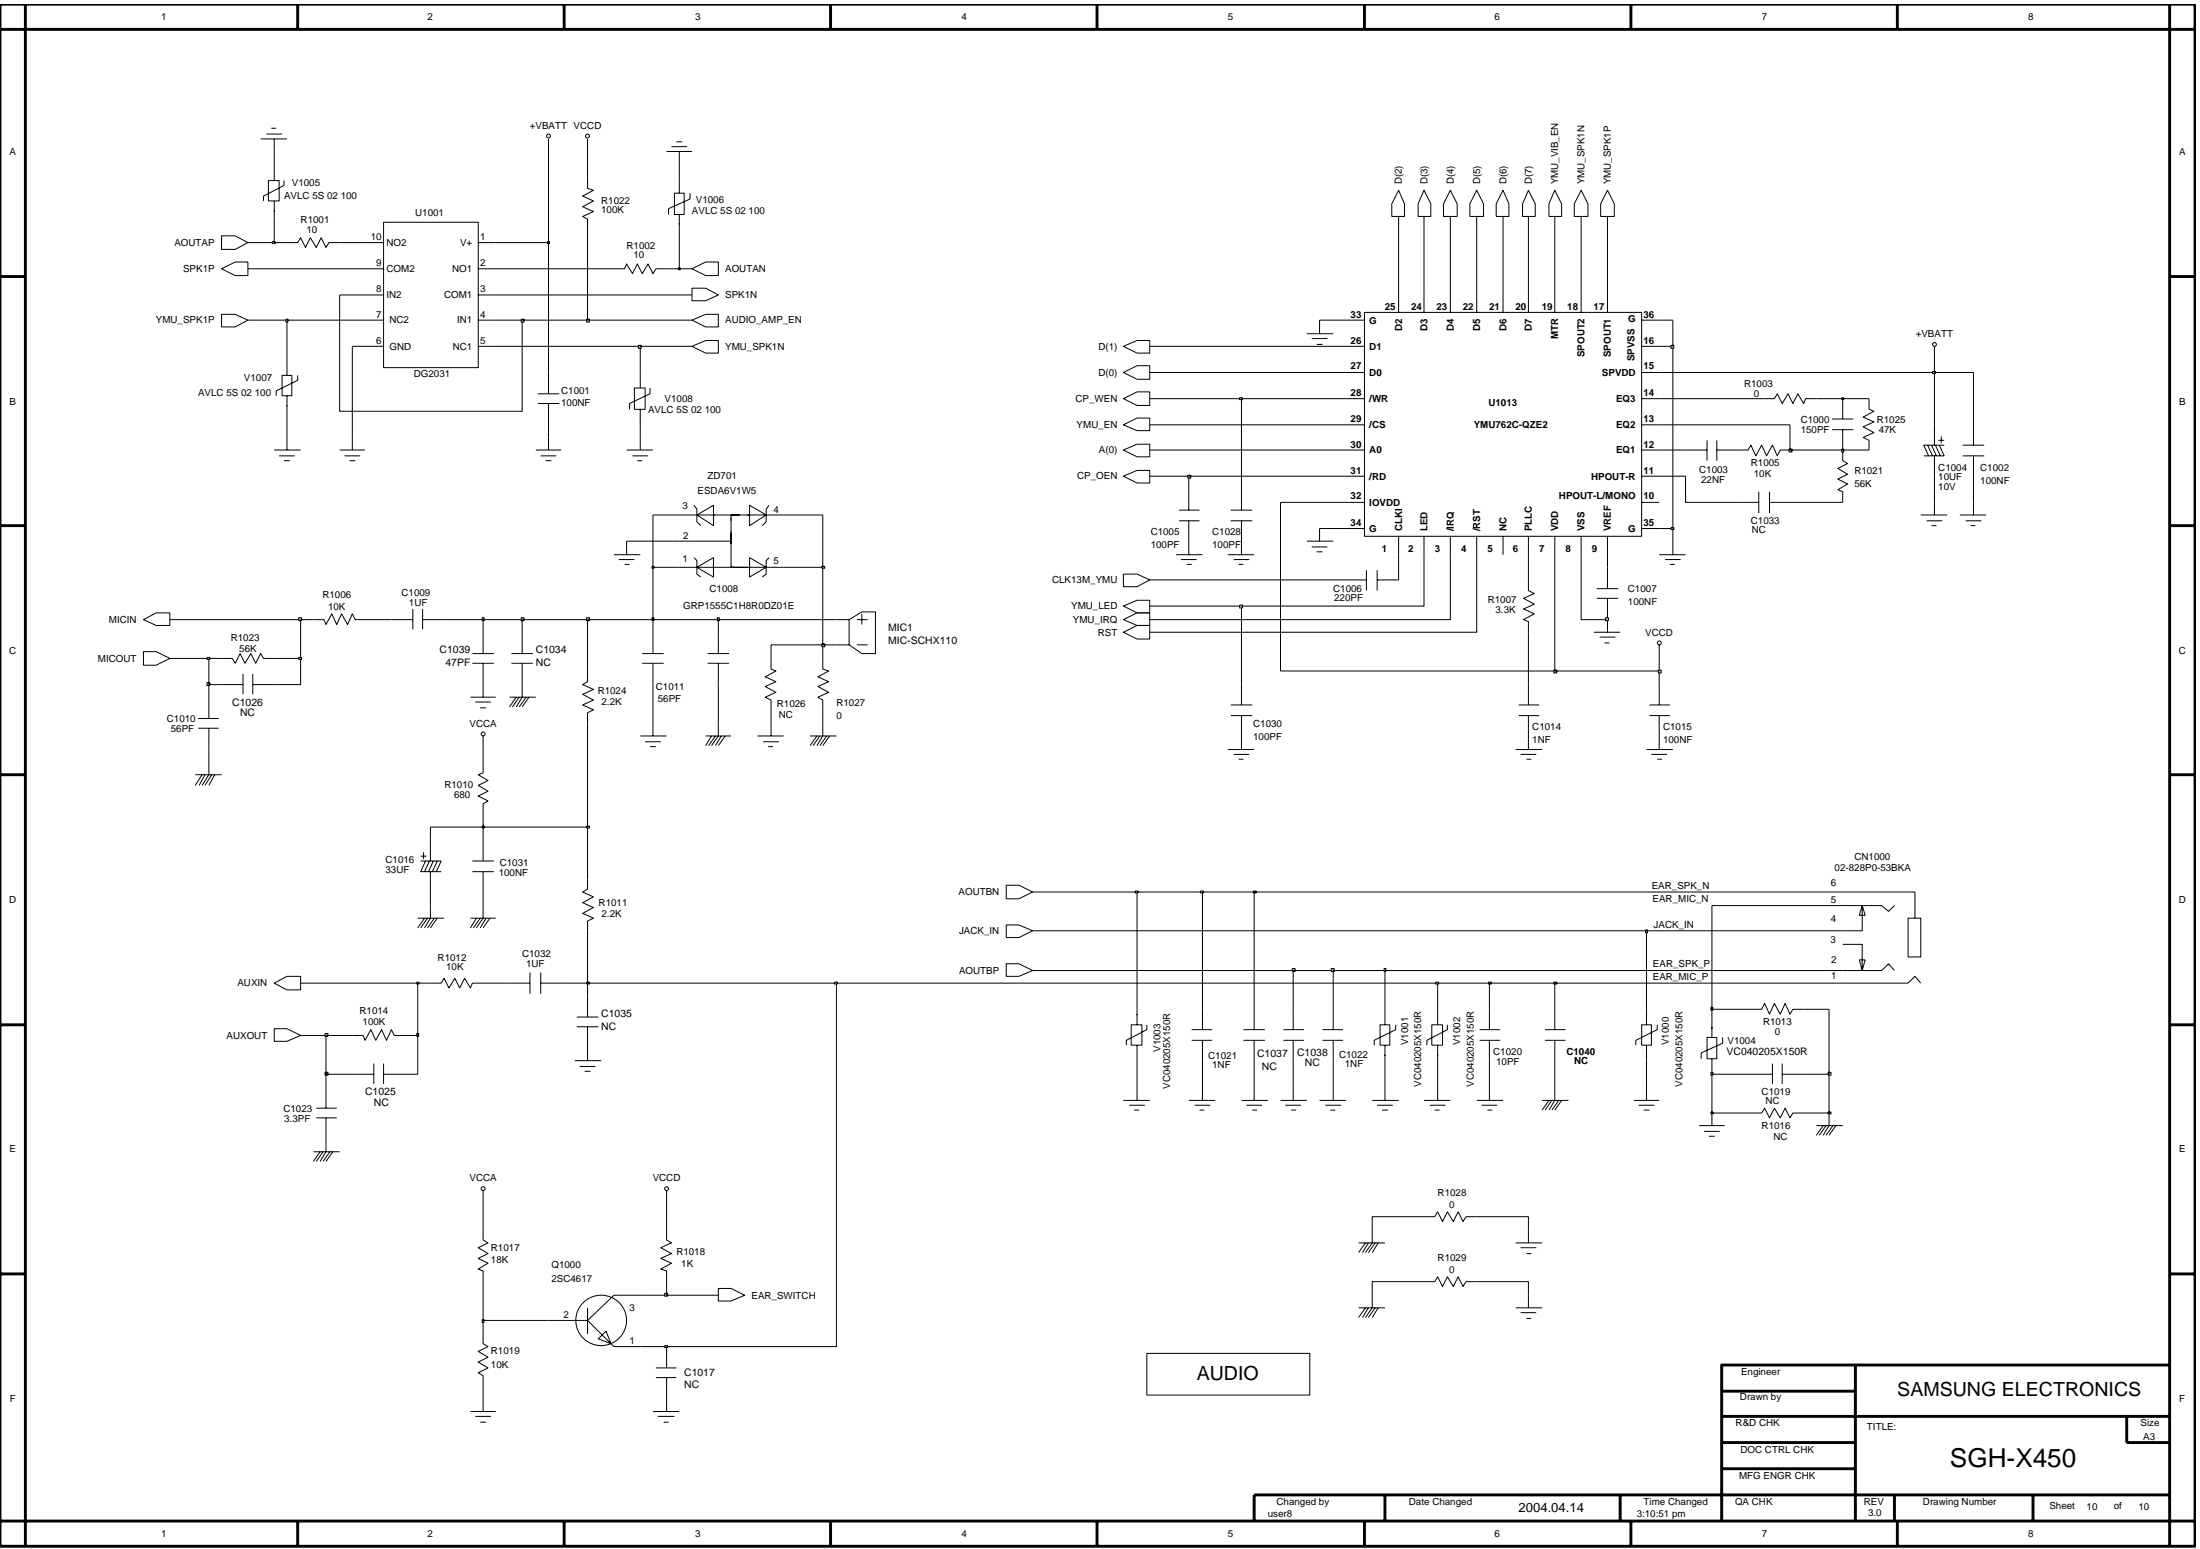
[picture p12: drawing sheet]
<svg xmlns="http://www.w3.org/2000/svg" width="192mm" height="135mm" viewBox="0 0 192 135" stroke-linecap="round" stroke-linejoin="round" font-family="sans-serif">
<g fill="none" stroke="#000" stroke-width=".09">
<path d="M22.7 12.1h2.3M23.2 11.7h1.4M23.4 15.8h.9v1.7h-.9zM23.7 11.2h.4M23.9 12.1v1.1M23.9 14.4v1.4M23.9 17.5v1.4M24.8 15.8v.4l-1.8 .9v.4M33.5 19.4h8.2v12.7h-8.2zM47.8 12.1v2.3M51.3 15.5v.9l.5 .2-1 .5 1 .4-1 .5 1 .5-1 .4 .5 .2v1M51.3 12.1v2.3"/>
<path d="M58.2 13.2h2.2M58.6 12.8h1.3M58.8 16.9h.9v1.8h-.9zM59 12.4h.5M59.3 13.2v1.2M59.3 15.5v1.4M59.3 18.7v1.4M60.2 16.9v.5l-1.9 .8v.5M122 16.6l.5 1.2v1.1h-1.1v-1.1zM124.2 16.6l.6 1.2v1.1h-1.1v-1.1zM126.5 16.6l.6 1.2v1.1h-1.2v-1.1zM128.8 16.6l.6 1.2v1.1h-1.2v-1.1z"/>
<path d="M131.1 16.6l.5 1.2v1.1h-1.1v-1.1zM133.3 16.6l.6 1.2v1.1h-1.1v-1.1zM135.6 16.6l.6 1.2v1.1h-1.1v-1.1zM137.9 16.6l.6 1.2v1.1h-1.2v-1.1zM140.2 16.6l.6 1.2v1.1h-1.2v-1.1zM19.3 20.6h1.2l1.1 .6-1.1 .6h-1.2zM19.3 27.4h1.2l1.1 .5-1.1 .6h-1.2zM19.3 23.4l1.2-.5h1.1v1.1h-1.1zM23.9 39.3h2.3M24.3 39.8h1.4M24.6 32.7h.9v1.8h-.9zM25 21.2h1l.2-.5 .4 .9 .5-.9 .5 .9 .4-.9 .4 .9 .3-.4h.9"/>
<path d="M25 31.4v1.3M25 34.5v1.4M25 38.2v1.1M26 32.7v.5l-1.9 .9v.4M29.6 39.3h2.2M30.1 39.8h1.3M30.7 38.2v1.1M31.8 30.2h1.7M31.8 27.9h1.7M31.8 25.7h1.7M31.8 23.4h1.7M31.8 21.2h1.7"/>
<path d="M41.7 30.2h1.6M41.7 27.9h1.6M41.7 25.7h1.6M41.7 23.4h1.6M41.7 21.2h1.6M46.7 39.3h2.3M46.9 35.2h1.9M46.9 34.4h1.9M47.2 39.8h1.3M47.8 32.5v1.9M47.8 35.2v1.9M47.8 38.2v1.1"/>
<path d="M53.6 23.4h.9l.2-.4 .5 .9 .4-.9 .4 .9 .5-.9 .5 .9 .2-.5h1M54.7 39.3h2.3M55.2 39.8h1.3M55.3 33.8h1v1.9h-1zM55.9 32.5v1.3M55.9 35.7v1.4M55.9 38.2v1.1M56.7 33.8v.6l-1.8 .8v.5M60.4 25.1h1.2l1.1 .6-1.1 .5h-1.2zM60.4 30.2l1.2-.5h1.1v1.1h-1.1zM60.4 27.9l1.2-.5h1.1v1.1h-1.1zM60.4 23.4l1.2-.5h1.1v1.1h-1.1z"/>
<path d="M98 34.8l1.2-.6h1.1v1.2h-1.1zM98 39.3l1.2-.6h1.1v1.1h-1.1zM98 37.1l1.2-.6h1.1v1.1h-1.1zM98 30.2l1.2-.5h1.1v1.1h-1.1zM98 32.5l1.2-.6h1.1v1.2h-1.1zM114 29.1h2.3M114.4 29.5h1.4M114.9 30h.5M115.1 27.9v1.2M117.4 39.3h1.6M117.4 34.8h1.6M117.4 37.1h1.6"/>
<path d="M117.4 32.5h1.6M117.4 30.2h1.6M117.4 27.9h1.6M119 27.2h24.2v19.6h-24.2zM122 25.7v1.5M124.2 25.7v1.5M126.5 25.7v1.5M128.8 25.7v1.5M131.1 25.7v1.5M133.3 25.7v1.5M135.6 25.7v1.5M137.9 25.7v1.5"/>
<path d="M140.2 25.7v1.5M143.2 39.3h1.5M143.2 34.8h1.5M143.2 37.1h1.5M143.2 32.5h1.5M143.2 30.2h1.5M143.2 27.9h1.5M147 39.3h1.9M148.9 38.4v1.8M149.8 39.3h2.7l.2-.5 .5 1 .5-1 .4 1 .5-1 .4 1 .3-.5h.8M149.8 38.4v1.8M153.9 34.8h.9l.2-.4 .5 .8 .5-.8 .4 .8 .4-.8 .5 .8 .2-.4h.9"/>
<path d="M159.8 37.5h1.9M159.8 36.5h1.9M160.7 37.5v2.7l.5 .2-.9 .5 .9 .5-.9 .4 .9 .4-.9 .5 .4 .2v.9M160.7 34.8v1.7M163 34.8v.9l.5 .2-1 .5 1 .4-1 .4 1 .5-1 .5 .5 .2v.9M168.1 38.8l.5 1M168.5 38.8l.4 1M168.7 30.2v2.3M168.7 37.1v1.7M168.7 39.8v1.7M168.8 38.8l.5 1M169.1 38.4h.5"/>
<path d="M169.2 38.8l.4 1h-1.8M169.3 38.1v.6M169.6 38.8h-1.8l.4 1M171.2 39.8h1.9M171.2 38.8h1.9M172.2 37.1v1.7M172.2 39.8v1.7M12.5 56.8h1.1l1.2 .6-1.2 .6h-1.1zM12.5 54.1l1.1-.6h1.2v1.1h-1.2zM19.3 57.4h1l.2 .5 .4-.9 .5 .9 .5-.9 .4 .9 .4-.9 .3 .4h.9M19.3 59.7h1.9M21.2 58.8v1.8"/>
<path d="M22.1 59.7h1.8M22.1 58.8v1.8M24.8 40.2h.5M27.3 54.1h1l.1 .4 .5-1 .5 1 .4-1 .5 1 .4-1 .3 .6h.8M30.5 40.2h.5M34.1 54.1h1.9M36 53.1v1.8M36.9 54.1h1.8M36.9 53.1v1.8M41.2 57.9h1.9M41.2 57h1.9M42.1 55.1v1.9"/>
<path d="M42.1 57.9v2.9M44.6 57.9h1.9M44.6 57h1.9M45.5 55.1v1.9M45.5 57.9v2.9l-.5 .9M47.6 40.2h.5M51.3 58.5v1l-.5 .2 1 .4-1 .5 1 .5-1 .4 1 .4-.5 .3v.9M53.6 48.4h2.3M54 48.8h1.3M54.5 49.2h.4M54.7 47.2v1.2M55.6 40.2h.4"/>
<path d="M56 57.9h1.9M56 57h1.9M57 55.1v1.9M57 57.9v1.8M59.3 47.2h4.5M59.3 44.9h9.1M59.3 49.5h9.1M60.5 48.6l.3 .3v1.2l.3 .2M60.5 44.1l.3 .3v1.1l.3 .3M60.8 49.5l1.4-.9v1.7zM60.8 44.9l1.4-.8v1.7zM61.7 57.9h1.9"/>
<path d="M61.7 57h1.9M62.7 55.1v1.9M62.7 57.9v1.8M63.8 44.9v4.6M65.4 44.1l1.4 .8-1.4 .9zM65.4 48.6l1.4 .9-1.4 .8zM67.1 44.1l-.3 .3v1.1l-.3 .3M67.1 48.6l-.3 .3v1.2l-.3 .2M67.3 57.4v1l.4 .1-1 .5 1 .5-1 .4 1 .5-1 .4 .6 .3v.8M71.8 57.4v1l.5 .1-1 .5 1 .5-1 .4 1 .5-1 .4 .5 .3v.8M73 56.2h1.1l1.1 .8h1.2v-3.6h-1.2l-1.1 .7v2.1M73 54.1h1.1"/>
<path d="M74.8 54.1h.9M74.8 56.2h.9M75.2 53.5v1M98 41.5l1.2-.5h1.1v1.1h-1.1zM98 52.9l1.2-.5h1.1v1.1h-1.1zM98 50.1h1.2l1.1 .5-1.1 .6h-1.2zM98 55.1l1.2-.5h1.1v1.1h-1.1zM98 54.1l1.2-.6h1.1v1.1h-1.1zM102.6 48.4h2.3M102.8 45.4h1.8M102.8 44.5h1.8M103 48.8h1.4"/>
<path d="M103.5 49.2h.5M103.7 42.7v1.8M103.7 45.4v3M107.1 48.4h2.3M107.4 45.4h1.8M107.4 44.5h1.8M107.6 48.8h1.4M108 49.2h.5M108.3 42.7v1.8M108.3 45.4v3M108.3 59.7v1.8M114 47.2h2.3"/>
<path d="M114.4 47.7h1.4M114.9 48.1h.5M115.1 46.1v1.1M117.4 50.6h1.8M117.4 43.8h1.6M117.4 41.5h1.6M117.4 46.1h1.6M119.2 49.7v1.8M120.1 50.6h1.9M120.1 49.7v1.8M122 46.8v1.6M124.2 46.8v1.6"/>
<path d="M126.5 46.8v1.6M128.8 46.8v1.6M131.1 46.8v1.6M133.3 50.6v.9l.5 .3-.9 .4 .9 .5-.9 .4 .9 .4-.9 .6 .4 .1v.9M133.3 46.8v1.6M133.3 59.7v1.8M135.6 46.8v1.6M137.9 46.8v1.6M139 55.1h2.3M139.3 51.3h1.9M139.3 52.2h1.9M139.5 55.6h1.4"/>
<path d="M140 56.1h.4M140.2 46.8v1.6M140.2 49.5v1.8M140.2 52.2v2.9M143.2 43.8h1.5M143.2 41.5h1.5M143.2 46.1h1.5M144.7 48.4h2.3M144.7 56.2v2.3M144.7 59.7v1.8M145.2 48.8h1.4M145.7 49.2h.4"/>
<path d="M145.9 47.2v1.2M151.6 43.8h1.8M153.4 42.9v1.9M154.4 43.8h1.7M154.4 42.9v1.9M167.6 44.9h2.3M168.1 45.4h1.3M168.5 45.8h.4M168.7 43.8v1.1M171 44.9h2.3M171.5 45.4h1.3M171.9 45.8h.4"/>
<path d="M172.2 43.8v1.1M17 67.6h2.3M17.3 62.7h1.8M17.3 63.5h1.8M17.6 67.6l-.6 .9M17.9 67.6l-.5 .9M18.2 60.8v1.9M18.2 63.5v1.9M18.2 66.5v1.1l-.6 .9M18.5 67.6l-.6 .9M18.7 67.6l-.5 .9M36.7 75.1h1.8l-.4 .9"/>
<path d="M36.7 74.7h.5M37 74.3v.6M37.1 75.1l-.4 .9h1.8M37.5 75.1l-.5 .9M37.5 73.2v1.9M37.5 76v1.8M37.5 79v1.1l-.5 .8M37.8 75.1l-.4 .9M38.1 75.1l-.4 .9M41 60.8h2.3M41.2 76h1.9M41.2 75.1h1.9"/>
<path d="M41.5 61.2h1.3M41.9 61.7h.5M42.1 64.2v3.2l-.4 .2 .9 .5-.9 .4 .9 .5-.9 .4 .9 .5-.5 .2v.9M42.1 73.2v1.9M42.1 76v1.8M42.1 79v1.1l-.6 .8M44.4 60.8h2.3M45 60.8l-.6 .9M45.3 60.8l-.6 .9M45.9 60.8l-.6 .9M46.1 60.8l-.6 .9M51.3 76.7v.9l-.5 .2 1 .4-1 .5 1 .5-1 .5 1 .4-.5 .2v.9"/>
<path d="M55.9 64.2h2.3M56.3 64.7h1.3M56.7 65.1h.5M57 63.1v1.1M61.6 64.2h2.2M62.1 64.2l-.5 .8M62.4 64.2l-.6 .8M62.7 63.1v1.1l-.6 .8M62.9 64.2l-.5 .8M63.3 64.2l-.6 .8M66.1 64.2h2.3M66.6 64.7h1.3"/>
<path d="M67 65.1h.4M67.3 63.1v1.1M70.7 64.2h2.3M71.3 64.2l-.6 .8M71.5 64.2l-.6 .8M71.8 63.1v1.1l-.5 .8M72.1 64.2l-.6 .8M72.4 64.2l-.6 .8M87.8 77.2h1.1l1.2 .6-1.2 .6h-1.1zM107.1 65.4h2.3M107.4 62.4h1.8M107.4 61.5h1.8"/>
<path d="M107.6 65.8h1.4M108 66.2h.5M108.3 62.4v3M132.2 65.4h2.3M132.5 62.4h1.8M132.5 61.5h1.8M132.6 65.8h1.4M133.2 66.2h.4M133.3 62.4v3M143.6 65.4h2.3M143.9 62.4h1.8M143.9 61.5h1.8"/>
<path d="M144.1 65.8h1.3M144.6 66.2h.4M144.7 62.4v3M160.7 79h3.4l.6 .5 .6-.5M160.7 77.8h6.3v2.3M162.4 79l-.2 .8h.5l-.3-.8v2.2h-1.7M23.9 89.7h1.1l1.2 .6-1.2 .5h-1.1zM23.9 85.8l1.1-.6h1.2v1.1h-1.2zM27.6 96.7h1.8M27.6 97.5h1.8M28.4 94.8v1.9M28.4 97.5v3l-.5 .8"/>
<path d="M30.7 90.3h1l.1 .4 .6-.9 .4 .9 .5-.9 .4 .9 .4-.9 .3 .5h.9M30.7 93.7h1.9M32.6 92.8v1.7M33.5 93.7h1.8M33.5 92.8v1.7M36.4 80.1h2.3M37 80.1l-.6 .8M37.3 80.1l-.6 .8M37.5 85.8h1l.2-.5 .5 .9 .5-.9 .4 .9 .4-.9 .5 .9 .2-.4h.9M37.9 80.1l-.6 .8M38.1 80.1l-.6 .8M41 80.1h2.3"/>
<path d="M41.5 80.1l-.5 .8M41.9 80.1l-.6 .8M42.4 80.1l-.5 .8M42.7 80.1l-.6 .8M44.4 85.8h1.8M46.2 84.8v1.9M47.2 85.8h1.8M47.2 84.8v1.9M50.1 92.5h2.3M50.3 89.6h1.9M50.3 88.7h1.9M50.6 93h1.3"/>
<path d="M51 93.4h.5M51.3 86.9v1.8M51.3 89.6v2.9M87.8 80.7h1.1l1.2 .5-1.2 .6h-1.1zM87.8 84.1h1.1l1.2 .6-1.2 .5h-1.1zM98 96h2.3M98.5 96.4h1.4M98.7 89.4h.9v1.8h-.9zM98.9 96.8h.5M99.2 88v1.4M99.2 91.2v1.3M99.2 94.8v1.2"/>
<path d="M100 89.4v.4l-1.7 .9v.5M103.7 96h2.3M104 90.7h1.7M104 89.8h1.7M104.2 96.4h1.4M104.6 96.8h.5M104.9 88v1.8M104.9 90.7v1.8M104.9 94.8v1.2M108.3 96h2.3M108.5 90.7h1.8M108.5 89.8h1.8"/>
<path d="M108.7 96.4h1.4M109.2 96.8h.5M109.4 88v1.8M109.4 90.7v1.8M109.4 94.8v1.2M111.7 96h2.3M112 90.7h1.7M112 89.8h1.7M112.1 96.4h1.4M112.6 96.8h.5M112.8 88v1.8M112.8 90.7v1.8"/>
<path d="M112.8 94.8v1.2M115.1 96h2.3M115.4 90.7h1.8M115.4 89.8h1.8M115.6 96.4h1.4M116 96.8h.5M116.3 88v1.8M116.3 90.7v1.8M116.3 94.8v1.2M119.7 96h2.3M120.1 96.4h1.4M120.4 89.4h.8v1.8h-.8z"/>
<path d="M120.6 96.8h.5M120.8 88v1.4M120.8 91.2v1.3M120.8 94.8v1.2M121.7 89.4v.4l-1.8 .9v.5M124.2 96h2.3M124.7 96.4h1.4M124.9 89.4h.9v1.8h-.9zM125.2 96.8h.4M125.4 88v1.4M125.4 91.2v1.3M125.4 94.8v1.2"/>
<path d="M126.3 89.4v.4l-1.8 .9v.5M128.8 96h2.3M129.1 90.7h1.8M129.1 89.8h1.8M129.2 96.4h1.4M129.8 96.8h.4M129.9 88v1.8M129.9 90.7v1.8M129.9 94.8v1.2M134.5 96h2.3M134.8 90.7h1.8M134.8 89.8h1.8"/>
<path d="M135.1 96l-.6 .8M135.4 96l-.6 .8M135.6 88v1.8M135.6 90.7v1.8M135.6 94.8v1.2l-.5 .8M136 96l-.6 .8M136.2 96l-.6 .8M142.5 96h2.2M142.9 96.4h1.4M143.2 89.4h.9v1.8h-.9zM143.4 96.8h.5M143.6 88v1.4"/>
<path d="M143.6 91.2v1.3M143.6 94.8v1.2M144.6 89.4v.4l-1.9 .9v.5M148.2 98.2h2.2M148.7 98.7h1.3M148.9 90.5h.9v1.8h-.9zM149.1 99.1h.5M149.3 89.1v1.4M149.3 92.3v1.4M149.3 97.1v1.1M150.3 90.5v.5l-1.9 .8v.5M152.7 97.1h1l.2-.4 .5 .8 .4-.8 .5 .8 .4-.8 .4 .8 .3-.4h.9"/>
<path d="M152.7 88h1l.2-.5 .5 1 .4-1 .5 1 .4-1 .4 1 .3-.5h.9M152.7 93.7h1.9M154.6 92.8v1.7M155.5 93.7h1.8M155.5 92.8v1.7M158.4 98.2h2.3M159 98.2l-.6 .8M159.3 98.2l-.6 .8M159.6 97.1v1.1l-.6 .8M159.9 98.2l-.6 .8M160.1 98.2l-.5 .8M160.7 82.4h1.7v2.3l.3-1h-.5l.2 1"/>
<path d="M160.7 84.7h3.4l.6-.6 .6 .6M160.7 85.8h5.7l.6-.6 .6 .6M166.4 80.1h1.2v3.4h-1.2zM27.3 100.5h2.3M27.9 100.5l-.6 .8M28.2 100.5l-.6 .8M28.8 100.5l-.6 .8M29 100.5l-.6 .8M42.1 107.3v.9l.5 .2-.9 .4 .9 .5-.9 .5 .9 .4-.9 .5 .4 .2v.9M42.1 116.4v.8l.5 .3-.9 .4 .9 .5-.9 .4 .9 .5-.9 .4 .4 .3v3.1M42.1 103.8v2.3M51.3 115.2l2.3 2.3h4.6v1.8"/>
<path d="M51.3 114.1v2.3M52.2 116.8l.7-.7 .4 1.1zM55.9 113h-2.3l-2.3 2.2h-3.5M57.2 119.3h1.8M58.2 107.3v.9l.4 .2-1 .4 1 .5-1 .5 1 .4-1 .5 .6 .2v.9M58.2 103.8v2.3M62.7 112.4h1.1l1.2 .6-1.2 .5h-1.1zM118.5 108.4h2.3M118.5 114.1h2.3M119.1 108.4l-.6 .9M119.1 114.1l-.6 .8M119.4 108.4l-.5 .9"/>
<path d="M119.4 114.1l-.5 .8M119.7 107.3v1.1l-.6 .9M119.7 113v1.1l-.6 .8M120 108.4l-.6 .9M120 114.1l-.6 .8M120.2 108.4l-.5 .9M120.2 114.1l-.5 .8M124.2 111.8h1l.2-.4 .4 .8 .5-.8 .5 .8 .4-.8 .4 .8 .3-.4h.9M124.2 106.1h1l.2-.4 .4 .9 .5-.9 .5 .9 .4-.9 .4 .9 .3-.5h.9M132.2 108.4h2.3M132.2 114.1h2.3M132.6 108.8h1.4"/>
<path d="M132.6 114.5h1.4M133.2 109.3h.4M133.2 115h.4M133.3 107.3v1.1M133.3 113v1.1M41 123.1h2.3M41.5 123.5h1.3M41.9 124.1h.5M57 123.1h2.3M57.2 120.2h1.8M57.4 123.5h1.4M57.9 124.1h.4"/>
<path d="M58.2 120.2v2.9"/>
<circle cx="47.8" cy="11.9" r=".17"/>
<circle cx="51.2" cy="11.9" r=".17"/>
<circle cx="168.7" cy="30" r=".17"/>
<circle cx="144.7" cy="56.1" r=".17"/>
<circle cx="42.1" cy="64" r=".17"/>
<circle cx="42.1" cy="103.7" r=".17"/>
<circle cx="52.4" cy="115.2" r="2.21"/>
<circle cx="58.1" cy="103.7" r=".17"/>
</g>
<path d="M58 117.4h.2v.1h-.2z" fill-rule="evenodd" fill="#c2c2c2"/>
<path d="M73 85.8v31.7h-14.8M42.1 115.2v1.2M58 117.4h.2v.1h-.2z" fill="none" stroke="#000" stroke-width=".09"/>
<path d="M42.1 115.1h.1v.2h-.1z" fill-rule="evenodd" fill="#c2c2c2"/>
<path d="M42.1 115.1h.1v.2h-.1zM42.1 111.8v3.4h5.7M55.9 113h2.3" fill="none" stroke="#000" stroke-width=".09"/>
<path d="M58 112.8h.2v.3h-.2z" fill-rule="evenodd" fill="#c2c2c2"/>
<path d="M42.1 106.1v1.2M58 112.8h.2v.3h-.2zM58.2 106.1v1.2M58.2 111.8v1.2h4.5M124.2 106.1h-4.5v1.2M124.2 111.8h-4.5v1.2M128.8 106.1h4.5v1.2M128.8 111.8h4.5v1.2" fill="none" stroke="#000" stroke-width=".09"/>
<path d="M149.2 97h.2v.2h-.2z" fill-rule="evenodd" fill="#c2c2c2"/>
<path d="M149.2 97h.2v.2h-.2zM149.3 93.7v3.4h3.4M157.3 97.1h2.3" fill="none" stroke="#000" stroke-width=".09"/>
<path d="M159.5 97h.2v.2h-.2z" fill-rule="evenodd" fill="#c2c2c2"/>
<g fill="none" stroke="#000" stroke-width=".09">
<path d="M28.4 93.7v1.1M99.2 92.5v2.3M104.9 92.5v2.3M109.4 92.5v2.3M112.8 92.5v2.3M116.3 92.5v2.3M120.8 92.5v2.3M125.4 92.5v2.3M129.9 92.5v2.3M135.6 92.5v2.3M143.6 92.5v2.3M159.5 97h.2v.2h-.2z"/>
<path d="M159.6 93.7v3.4"/>
</g>
<path d="M28.4 93.5h.2v.3h-.2z" fill-rule="evenodd" fill="#c2c2c2"/>
<path d="M28.4 93.5h.2v.3h-.2zM28.4 90.3v3.4h2.3M36.4 90.3v3.4h-1.1" fill="none" stroke="#000" stroke-width=".09"/>
<path d="M149.2 93.5h.2v.3h-.2z" fill-rule="evenodd" fill="#c2c2c2"/>
<path d="M149.2 93.5h.2v.3h-.2zM149.3 93.7h3.4M157.3 93.7h2.3" fill="none" stroke="#000" stroke-width=".09"/>
<path d="M159.5 93.5h.2v.3h-.2z" fill-rule="evenodd" fill="#c2c2c2"/>
<path d="M26.2 90.3h2.2M159.5 93.5h.2v.3h-.2zM159.6 88v5.7" fill="none" stroke="#000" stroke-width=".09"/>
<path d="M28.4 90.1h.2v.3h-.2z" fill-rule="evenodd" fill="#c2c2c2"/>
<path d="M28.4 90.2h.2v.2h-.2zM28.4 90.3h2.3M35.3 90.3h1.1" fill="none" stroke="#000" stroke-width=".09"/>
<path d="M36.4 90.1h.1v.3h-.1z" fill-rule="evenodd" fill="#c2c2c2"/>
<g fill="none" stroke="#000" stroke-width=".09">
<path d="M99.2 77.8v10.2M104.9 77.8v10.2M109.4 77.8v10.2M36.4 90.2h.1v.2h-.1zM36.4 85.8v4.5M112.8 84.7v3.3M116.3 84.7v3.3M120.8 84.7v3.3M125.4 85.8v2.2M129.9 85.8v2.2M135.6 85.8v2.2M143.6 81.2v6.8"/>
<path d="M149.3 88v1.1"/>
</g>
<path d="M149.2 87.9h.2v.2h-.2z" fill-rule="evenodd" fill="#c2c2c2"/>
<path d="M149.3 79v9h3.4M26.2 85.8h10.2M51.3 85.8v1.1M149.2 87.9h.2v.2h-.2zM157.3 88h2.3" fill="none" stroke="#000" stroke-width=".09"/>
<path d="M36.4 85.7h.1v.1h-.1z" fill-rule="evenodd" fill="#c2c2c2"/>
<path d="M36.4 85.7h.1v.1h-.1zM36.4 85.8h1.1M42.1 85.8h2.3M49 85.8h2.3" fill="none" stroke="#000" stroke-width=".09"/>
<path d="M51.2 85.7h.2v.1h-.2z" fill-rule="evenodd" fill="#c2c2c2"/>
<path d="M51.2 85.7h.2v.1h-.2zM51.3 81.2v4.6h21.7" fill="none" stroke="#000" stroke-width=".09"/>
<path d="M72.8 85.7h.2v.1h-.2z" fill-rule="evenodd" fill="#c2c2c2"/>
<path d="M72.8 85.7h.2v.1h-.2zM73 85.8h52.4" fill="none" stroke="#000" stroke-width=".09"/>
<path d="M125.2 85.7h.3v.1h-.3z" fill-rule="evenodd" fill="#c2c2c2"/>
<path d="M125.2 85.7h.3v.1h-.3zM125.4 85.8h4.5" fill="none" stroke="#000" stroke-width=".09"/>
<path d="M129.8 85.7h.3v.1h-.3z" fill-rule="evenodd" fill="#c2c2c2"/>
<path d="M129.8 85.7h.3v.1h-.3zM129.9 85.8h5.7" fill="none" stroke="#000" stroke-width=".09"/>
<path d="M135.5 85.7h.3v.1h-.3z" fill-rule="evenodd" fill="#c2c2c2"/>
<path d="M90.1 84.7h22.7M135.5 85.7h.3v.1h-.3zM135.6 85.8h25.1" fill="none" stroke="#000" stroke-width=".09"/>
<path d="M112.7 84.5h.3v.2h-.3z" fill-rule="evenodd" fill="#c2c2c2"/>
<path d="M112.7 84.5h.3v.2h-.3zM112.8 84.7h3.5" fill="none" stroke="#000" stroke-width=".09"/>
<path d="M116.1 84.5h.3v.2h-.3z" fill-rule="evenodd" fill="#c2c2c2"/>
<path d="M116.1 84.5h.3v.2h-.3zM116.3 84.7h4.5" fill="none" stroke="#000" stroke-width=".09"/>
<path d="M120.7 84.5h.2v.2h-.2z" fill-rule="evenodd" fill="#c2c2c2"/>
<path d="M90.1 81.2h53.5M120.7 84.5h.2v.2h-.2zM120.8 84.7h39.9" fill="none" stroke="#000" stroke-width=".09"/>
<path d="M143.5 81.1h.2v.3h-.2z" fill-rule="evenodd" fill="#c2c2c2"/>
<path d="M37.5 77.8v1.2M42.1 77.8v1.2M90.1 77.8h9.1M149.3 79h11.4M143.5 81.1h.2v.3h-.2zM143.6 81.2h17.1" fill="none" stroke="#000" stroke-width=".09"/>
<path d="M99 77.7h.3v.2h-.3z" fill-rule="evenodd" fill="#c2c2c2"/>
<path d="M99 77.7h.3v.2h-.3zM99.2 77.8h5.7" fill="none" stroke="#000" stroke-width=".09"/>
<path d="M104.7 77.7h.3v.2h-.3z" fill-rule="evenodd" fill="#c2c2c2"/>
<path d="M104.7 77.7h.3v.2h-.3zM104.9 77.8h4.5" fill="none" stroke="#000" stroke-width=".09"/>
<path d="M109.3 77.7h.3v.2h-.3z" fill-rule="evenodd" fill="#c2c2c2"/>
<path d="M37.5 73.2v-1.1h4.6v1.1M51.3 72.1v4.6M109.3 77.7h.3v.2h-.3zM109.4 77.8h51.3" fill="none" stroke="#000" stroke-width=".09"/>
<path d="M42.1 72.1h.1v.1h-.1z" fill-rule="evenodd" fill="#c2c2c2"/>
<path d="M42.1 72.1h.1v.1h-.1zM42.1 71v1.1h9.2" fill="none" stroke="#000" stroke-width=".09"/>
<path d="M51.2 72.1h.2v.1h-.2z" fill-rule="evenodd" fill="#c2c2c2"/>
<path d="M18.2 59.7v1.1M57 59.7v3.4M62.7 59.7v3.4M18.2 65.4v1.1M51.2 72.1h.2v.1h-.2zM51.3 63.1v9M67.3 61.9v1.2M71.8 61.9v1.2" fill="none" stroke="#000" stroke-width=".09"/>
<path d="M18 59.5h.3v.3h-.3z" fill-rule="evenodd" fill="#c2c2c2"/>
<path d="M18 59.5h.3v.3h-.3zM18.2 57.4v2.3h1.1M26.2 57.4v2.3h-2.3M51.3 54.1v4.4M108.3 52.9v6.8M111.7 43.8v14.7h23.9M133.3 55.1v4.6M144.7 58.5v1.2" fill="none" stroke="#000" stroke-width=".09"/>
<path d="M135.5 58.4h.3v.3h-.3z" fill-rule="evenodd" fill="#c2c2c2"/>
<path d="M135.5 58.4h.3v.3h-.3zM135.6 48.4v10.1h9.1" fill="none" stroke="#000" stroke-width=".09"/>
<path d="M144.6 58.4h.3v.3h-.3z" fill-rule="evenodd" fill="#c2c2c2"/>
<path d="M14.8 57.4h3.4M144.7 58.4h.2v.3h-.2z" fill="none" stroke="#000" stroke-width=".09"/>
<path d="M18 57.3h.3v.2h-.3z" fill-rule="evenodd" fill="#c2c2c2"/>
<path d="M18 57.3h.3v.2h-.3zM18.2 57.4h1.1M23.9 57.4h2.3" fill="none" stroke="#000" stroke-width=".09"/>
<path d="M26.1 57.3h.2v.2h-.2z" fill-rule="evenodd" fill="#c2c2c2"/>
<path d="M26.1 57.3h.2v.2h-.2zM26.2 54.1v3.3M67.3 57.4v-1.2h4.5v1.2" fill="none" stroke="#000" stroke-width=".09"/>
<path d="M71.7 56.2h.2v.2h-.2z" fill-rule="evenodd" fill="#c2c2c2"/>
<path d="M14.8 54.1h11.4M42.1 54.1v1M45.5 54.1v1M57 54.1v1M62.7 54.1v1M71.7 56.2h.2v.2h-.2zM71.8 49.5v6.7h1.2M128.8 48.4v6.7h-28.5" fill="none" stroke="#000" stroke-width=".09"/>
<path d="M26.1 53.9h.2v.2h-.2z" fill-rule="evenodd" fill="#c2c2c2"/>
<path d="M26.1 53.9h.2v.2h-.2zM26.2 54.1h1.1M31.8 54.1h2.3M38.7 54.1h3.4" fill="none" stroke="#000" stroke-width=".09"/>
<path d="M42.1 53.9h.1v.2h-.1z" fill-rule="evenodd" fill="#c2c2c2"/>
<path d="M42.1 53.9h.1v.2h-.1zM42.1 54.1h3.4" fill="none" stroke="#000" stroke-width=".09"/>
<path d="M45.5 53.9h.2v.2h-.2z" fill-rule="evenodd" fill="#c2c2c2"/>
<path d="M45.5 53.9h.2v.2h-.2zM45.5 54.1h5.8" fill="none" stroke="#000" stroke-width=".09"/>
<path d="M51.2 53.9h.2v.2h-.2z" fill-rule="evenodd" fill="#c2c2c2"/>
<path d="M51.2 53.9h.2v.2h-.2zM51.3 54.1h5.7" fill="none" stroke="#000" stroke-width=".09"/>
<path d="M56.9 53.9h.1v.2h-.1z" fill-rule="evenodd" fill="#c2c2c2"/>
<path d="M56.9 53.9h.1v.2h-.1zM57 49.5v4.6h5.7" fill="none" stroke="#000" stroke-width=".09"/>
<path d="M62.6 53.9h.1v.2h-.1z" fill-rule="evenodd" fill="#c2c2c2"/>
<path d="M62.6 53.9h.1v.2h-.1zM62.7 54.1h10.3M126.5 48.4v5.7h-26.2M137.9 48.4v5.7h2.3" fill="none" stroke="#000" stroke-width=".09"/>
<path d="M140 53.9h.3v.2h-.3z" fill-rule="evenodd" fill="#c2c2c2"/>
<path d="M100.3 52.9h8M140.1 53.9h.2v.2h-.2z" fill="none" stroke="#000" stroke-width=".09"/>
<path d="M108.1 52.8h.3v.2h-.3z" fill-rule="evenodd" fill="#c2c2c2"/>
<path d="M100.3 50.6h17.1M108.1 52.8h.3v.2h-.3zM122 48.4v2.2M124.2 48.4v4.5h-15.9M133.3 48.4v2.2" fill="none" stroke="#000" stroke-width=".09"/>
<path d="M56.9 49.4h.1v.2h-.1z" fill-rule="evenodd" fill="#c2c2c2"/>
<path d="M56.9 49.4h.1v.2h-.1zM57 44.9v4.6h2.3M68.4 49.5h3.4" fill="none" stroke="#000" stroke-width=".09"/>
<path d="M71.7 49.4h.2v.2h-.2z" fill-rule="evenodd" fill="#c2c2c2"/>
<path d="M54.7 47.2h4.6M71.7 49.4h.2v.2h-.2zM71.8 44.9v4.6M115.1 46.1h2.3M140.2 48.4v1.1M144.7 46.1h1.2v1.1" fill="none" stroke="#000" stroke-width=".09"/>
<path d="M145.8 46h.2v.2h-.2z" fill-rule="evenodd" fill="#c2c2c2"/>
<path d="M108.3 34.8v7.9M145.9 30.2v15.9M57 44.9h2.3M68.4 44.9h3.4M100.3 41.5h3.4v1.2M111.7 43.8h5.7M145.8 46h.2v.2h-.2zM147 41.5v2.3h4.6M156.1 43.8h4.6M168.7 41.5v2.3M172.2 41.5v2.3" fill="none" stroke="#000" stroke-width=".09"/>
<path d="M103.6 41.4h.3v.3h-.3z" fill-rule="evenodd" fill="#c2c2c2"/>
<path d="M100.3 39.3h17.1M144.7 39.3h2.3M103.6 41.5h.3v.2h-.3zM103.7 41.5h13.7M144.7 41.5h2.3" fill="none" stroke="#000" stroke-width=".09"/>
<path d="M156.1 39.2h.2v.2h-.2z" fill-rule="evenodd" fill="#c2c2c2"/>
<path d="M156.1 39.2h.2v.2h-.2zM156.1 37.1v2.2h4.6" fill="none" stroke="#000" stroke-width=".09"/>
<path d="M160.7 39.2h.1v.2h-.1z" fill-rule="evenodd" fill="#c2c2c2"/>
<path d="M25 35.9v2.3M29.6 25.7v10.2h15.9v-8M30.7 30.2v8M47.8 37.1v1.1M55.9 37.1v1.1M100.3 37.1h17.1M100.3 34.8h8M144.7 37.1h11.4M160.7 39.2h.1v.2h-.1zM160.7 39.3h2.3M168.7 32.5v4.6M172.2 32.5v4.6" fill="none" stroke="#000" stroke-width=".09"/>
<path d="M108.1 34.7h.3v.1h-.3z" fill-rule="evenodd" fill="#c2c2c2"/>
<path d="M108.1 34.7h.3v.2h-.3zM108.3 34.8h9.1M144.7 34.8h9.2M158.4 34.8h2.3" fill="none" stroke="#000" stroke-width=".09"/>
<path d="M160.7 34.7h.1v.1h-.1z" fill-rule="evenodd" fill="#c2c2c2"/>
<path d="M47.8 21.2v11.3M55.9 30.2v2.3M100.3 32.5h17.1M144.7 32.5h24M160.7 34.7h.1v.2h-.1zM160.7 34.8h2.3" fill="none" stroke="#000" stroke-width=".09"/>
<path d="M168.6 32.4h.2v.2h-.2z" fill-rule="evenodd" fill="#c2c2c2"/>
<path d="M25 27.9v3.5M30.7 30.2h1.1M43.3 30.2h12.6M168.6 32.4h.2v.2h-.2zM168.7 32.5h3.5" fill="none" stroke="#000" stroke-width=".09"/>
<path d="M55.7 30.1h.2v.3h-.2z" fill-rule="evenodd" fill="#c2c2c2"/>
<path d="M55.7 30.1h.2v.3h-.2zM55.9 30.2h4.5M100.3 30.2h17.1M144.7 30.2h1.2" fill="none" stroke="#000" stroke-width=".09"/>
<path d="M145.8 30.1h.2v.3h-.2z" fill-rule="evenodd" fill="#c2c2c2"/>
<path d="M21.6 27.9h3.4M145.8 30.1h.2v.3h-.2zM145.9 27.9v2.3" fill="none" stroke="#000" stroke-width=".09"/>
<path d="M24.9 27.8h.2v.3h-.2z" fill-rule="evenodd" fill="#c2c2c2"/>
<path d="M24.9 27.8h.2v.3h-.2zM25 27.9h6.8M43.3 27.9h2.2" fill="none" stroke="#000" stroke-width=".09"/>
<path d="M45.5 27.8h.2v.3h-.2z" fill-rule="evenodd" fill="#c2c2c2"/>
<path d="M45.5 27.8h.2v.3h-.2zM45.5 27.9h5.8" fill="none" stroke="#000" stroke-width=".09"/>
<path d="M51.2 27.8h.2v.3h-.2z" fill-rule="evenodd" fill="#c2c2c2"/>
<g fill="none" stroke="#000" stroke-width=".09">
<path d="M122 18.9v6.8M124.2 18.9v6.8M126.5 18.9v6.8M128.8 18.9v6.8M131.1 18.9v6.8M133.3 18.9v6.8M135.6 18.9v6.8M137.9 18.9v6.8M140.2 18.9v6.8M21.6 23.4h10.2M29.6 25.7h2.2M43.3 25.7h17.1"/>
<path d="M43.3 23.4h10.3M51.2 27.8h.2v.3h-.2zM51.3 20.1v7.8h9.1M58.2 23.4h1.1M115.1 27.9h2.3M144.7 27.9h1.2"/>
</g>
<path d="M59.2 23.3h.1v.2h-.1z" fill-rule="evenodd" fill="#c2c2c2"/>
<path d="M21.6 21.2h2.3M59.2 23.4h.1v.1h-.1zM59.3 20.1v3.3h1.1" fill="none" stroke="#000" stroke-width=".09"/>
<path d="M23.8 21.1h.2v.1h-.2z" fill-rule="evenodd" fill="#c2c2c2"/>
<path d="M23.9 18.9v2.3h1.1M23.8 21.1h.2v.1h-.2zM29.6 21.2h2.2M43.3 21.2h4.5" fill="none" stroke="#000" stroke-width=".09"/>
<path d="M47.8 21.1h.1v.1h-.1z" fill-rule="evenodd" fill="#c2c2c2"/>
<path d="M23.9 13.2v1.2M47.8 14.4v6.8M51.3 14.4v1.1M59.3 14.4v1.1M47.8 21.1h.1v.1h-.1zM100 118.1h14.3v3.6h-14.3z" fill="none" stroke="#000" stroke-width=".09"/>
<g fill="none" stroke="#000" stroke-width=".25">
<path d="M0 .4h191.5v134.5h-191.5zM0 2.6h191.5M2.2 .4v134.5M26 .4v2.2M49.2 .4v2.2M72.5 .4v2.2M95.7 .4v2.2M119 .4v2.2M142.3 .4v2.2M165.5 .4v2.2M189.3 .4v134.5M0 24.1h2.2"/>
<path d="M189.3 24.1h2.2M0 45.8h2.2M189.3 45.8h2.2M0 67.6h2.2M189.3 67.6h2.2M0 89.4h2.2M189.3 89.4h2.2M0 111.1h2.2M161.8 119.1v13.6M189.3 119.1h-39.1v13.6M189.3 111.1h2.2M0 132.7h191.5"/>
<path d="M26 132.7v2.2M49.2 132.7v2.2M72.5 132.7v2.2M95.7 132.7v2.2M119 132.7v2.2M120.8 130.4v2.3M141.3 130.4v2.3M142.3 132.7v2.2M150.2 121.3h11.6M150.2 123.5h39.1M150.2 125.8h11.6M150.2 128.1h11.6"/>
<path d="M165.3 130.4v2.3M165.5 132.7v2.2M177.3 130.4v2.3M185.5 123.5v2.3h3.8M189.3 130.4h-79.9v2.3"/>
</g>
<text font-size="2.3" x="170.1" y="127.9">SGH-X450</text>
<g font-size="1.7">
<text x="104.4" y="120.3">AUDIO</text>
<text x="165.5" y="121.8">SAMSUNG ELECTRONICS</text>
</g>
<text font-size="1.1" x="132.5" y="131.9">2004.04.14</text>
<g font-size=".9">
<text x="122.3" y="16.1" transform="rotate(-90 122.3 16.1)">D(2)</text>
<text x="124.5" y="16.1" transform="rotate(-90 124.5 16.1)">D(3)</text>
<text x="126.8" y="16.1" transform="rotate(-90 126.8 16.1)">D(4)</text>
<text x="129.1" y="16.1" transform="rotate(-90 129.1 16.1)">D(5)</text>
<text x="131.4" y="16.1" transform="rotate(-90 131.4 16.1)">D(6)</text>
<text x="133.6" y="16.1" transform="rotate(-90 133.6 16.1)">D(7)</text>
<text x="135.9" y="16.1" transform="rotate(-90 135.9 16.1)">YMU_VIB_EN</text>
<text x="138.2" y="16.1" transform="rotate(-90 138.2 16.1)">YMU_SPK1N</text>
<text x="140.5" y="16.1" transform="rotate(-90 140.5 16.1)">YMU_SPK1P</text>
<text x="122.3" y="28.8" transform="rotate(-90 122.3 28.8)">D2</text>
<text x="124.5" y="28.8" transform="rotate(-90 124.5 28.8)">D3</text>
<text x="126.8" y="28.8" transform="rotate(-90 126.8 28.8)">D4</text>
<text x="129.1" y="28.8" transform="rotate(-90 129.1 28.8)">D5</text>
<text x="131.4" y="28.8" transform="rotate(-90 131.4 28.8)">D6</text>
<text x="133.6" y="28.8" transform="rotate(-90 133.6 28.8)">D7</text>
<text x="135.9" y="29.6" transform="rotate(-90 135.9 29.6)">MTR</text>
<text x="138.2" y="31.1" transform="rotate(-90 138.2 31.1)">SPOUT2</text>
<text x="140.5" y="31.1" transform="rotate(-90 140.5 31.1)">SPOUT1</text>
<text x="142.6" y="31.5" transform="rotate(-90 142.6 31.5)">SPVSS</text>
<text x="122.3" y="46.3" transform="rotate(-90 122.3 46.3)">CLKI</text>
<text x="124.5" y="46.3" transform="rotate(-90 124.5 46.3)">LED</text>
<text x="126.8" y="46.3" transform="rotate(-90 126.8 46.3)">/IRQ</text>
<text x="129.1" y="46.3" transform="rotate(-90 129.1 46.3)">/RST</text>
<text x="131.4" y="46.3" transform="rotate(-90 131.4 46.3)">NC</text>
<text x="133.6" y="46.3" transform="rotate(-90 133.6 46.3)">PLLC</text>
<text x="135.9" y="46.3" transform="rotate(-90 135.9 46.3)">VDD</text>
<text x="138.2" y="46.3" transform="rotate(-90 138.2 46.3)">VSS</text>
<text x="140.5" y="46.3" transform="rotate(-90 140.5 46.3)">VREF</text>
<text x="38.3" y="57">C1039</text>
<text x="38.9" y="58.1">47PF</text>
<text x="46.7" y="58.1">NC</text>
<text x="46.7" y="57">C1034</text>
<text x="77.5" y="55">MIC1</text>
<text x="77.5" y="56.1">MIC-SCHX110</text>
<text x="20.3" y="61.6">C1026</text>
<text x="20.9" y="62.5">NC</text>
<text x="52.4" y="89.8">NC</text>
<text x="52.4" y="88.7">C1035</text>
<text x="31.8" y="95.6">C1025</text>
<text x="101.2" y="91.7" transform="rotate(-90 101.2 91.7)">V1003</text>
<text x="102.1" y="95" transform="rotate(-90 102.1 95)">VC040205X150R</text>
<text x="109.7" y="92.2">C1037</text>
<text x="110.1" y="93.4">NC</text>
<text x="113.1" y="92.1">C1038</text>
<text x="113.8" y="93">NC</text>
<text x="122.9" y="91.2" transform="rotate(-90 122.9 91.2)">V1001</text>
<text x="124" y="94.8" transform="rotate(-90 124 94.8)">VC040205X150R</text>
<text x="127.4" y="91.2" transform="rotate(-90 127.4 91.2)">V1002</text>
<text x="128.6" y="94.8" transform="rotate(-90 128.6 94.8)">VC040205X150R</text>
<text x="145.6" y="91.2" transform="rotate(-90 145.6 91.2)">V1000</text>
<text x="146.8" y="94.8" transform="rotate(-90 146.8 94.8)">VC040205X150R</text>
<text x="150.6" y="92">VC040205X150R</text>
<text x="32.6" y="96.5">NC</text>
<text x="59.7" y="120">C1017</text>
<text x="59.7" y="121.1">NC</text>
</g>
<g font-size=".8">
<text x="14.1" y="1.7">1</text>
<text x="37.3" y="1.7">2</text>
<text x="60.6" y="1.7">3</text>
<text x="83.9" y="1.7">4</text>
<text x="107.1" y="1.7">5</text>
<text x="130.4" y="1.7">6</text>
<text x="153.7" y="1.7">7</text>
<text x="176.9" y="1.7">8</text>
<text x="46.2" y="11.2">+VBATT VCCD</text>
<text x=".8" y="13.5">A</text>
<text x="24.8" y="17.3">AVLC 5S 02 100</text>
<text x="25.5" y="16.2">V1005</text>
<text x="52.4" y="17.8">R1022</text>
<text x="60.7" y="17.7">V1006</text>
<text x="190.1" y="13.5">A</text>
<text x="15.2" y="21.4">AOUTAP</text>
<text x="16" y="23.7">SPK1P</text>
<text x="26.2" y="19.5">R1001</text>
<text x="26.7" y="20.3">10</text>
<text x="32.3" y="20.9">10</text>
<text x="32.8" y="23.2">9</text>
<text x="33.7" y="23.7">COM2</text>
<text x="33.7" y="21.4">NO2</text>
<text x="36.2" y="18.8">U1001</text>
<text x="39.4" y="23.7">NO1</text>
<text x="40.1" y="21.4">V+</text>
<text x="41.9" y="23.2">2</text>
<text x="41.9" y="20.9">1</text>
<text x="52.4" y="18.6">100K</text>
<text x="54.7" y="21.7">R1002</text>
<text x="55.3" y="22.5">10</text>
<text x="60.4" y="18.7">AVLC 5S 02 100</text>
<text x="63.3" y="23.7">AOUTAN</text>
<text x="13.6" y="28.2">YMU_SPK1P</text>
<text x="32.8" y="25.5">8</text>
<text x="32.8" y="27.7">7</text>
<text x="33.7" y="26">IN2</text>
<text x="34" y="28.2">NC2</text>
<text x="38.7" y="26">COM1</text>
<text x="39.9" y="28.2">IN1</text>
<text x="41.9" y="27.7">4</text>
<text x="41.9" y="25.5">3</text>
<text x="63.3" y="28.2">AUDIO_AMP_EN</text>
<text x="63.3" y="26">SPK1N</text>
<text x="117.8" y="27.7">33</text>
<text x="119.4" y="28.2">G</text>
<text x="120.8" y="27.1">25</text>
<text x="123.1" y="27.1">24</text>
<text x="125.3" y="27.1">23</text>
<text x="127.6" y="27.1">22</text>
<text x="129.9" y="27.1">21</text>
<text x="132.2" y="27.1">20</text>
<text x="134.5" y="27.1">19</text>
<text x="136.7" y="27.1">18</text>
<text x="139" y="27.1">17</text>
<text x="142" y="28.1">G</text>
<text x="143.4" y="27.7">36</text>
<text x="167.1" y="29.4">+VBATT</text>
<text x=".8" y="35.3">B</text>
<text x="17.3" y="34.5">AVLC 5S 02 100</text>
<text x="21.3" y="33.2">V1007</text>
<text x="32.8" y="30">6</text>
<text x="34" y="30.5">GND</text>
<text x="36.1" y="32.9">DG2031</text>
<text x="39.5" y="30.5">NC1</text>
<text x="41.9" y="30">5</text>
<text x="49" y="34.3">C1001</text>
<text x="49" y="35.4">100NF</text>
<text x="58" y="35.1">V1008</text>
<text x="63.3" y="30.5">YMU_SPK1N</text>
<text x="93.8" y="35.1">CP_WEN</text>
<text x="95.8" y="30.5">D(1)</text>
<text x="95.8" y="32.8">D(0)</text>
<text x="117.8" y="32.2">27</text>
<text x="117.8" y="30">26</text>
<text x="117.8" y="34.5">28</text>
<text x="119.4" y="32.8">D0</text>
<text x="119.4" y="30.5">D1</text>
<text x="119.4" y="35.1">/WR</text>
<text x="129.8" y="35.4">U1013</text>
<text x="139.7" y="32.8">SPVDD</text>
<text x="141" y="35.1">EQ3</text>
<text x="143.4" y="34.5">14</text>
<text x="143.4" y="32.2">15</text>
<text x="143.4" y="30">16</text>
<text x="152.1" y="33.7">R1003</text>
<text x="153" y="34.6">0</text>
<text x="190.1" y="35.3">B</text>
<text x="56.5" y="36">AVLC 5S 02 100</text>
<text x="61.7" y="41.8">ZD701</text>
<text x="93.9" y="37.3">YMU_EN</text>
<text x="94" y="41.8">CP_OEN</text>
<text x="95.9" y="39.5">A(0)</text>
<text x="117.8" y="39.1">30</text>
<text x="117.8" y="41.4">31</text>
<text x="117.8" y="36.8">29</text>
<text x="119.4" y="39.6">A0</text>
<text x="119.4" y="41.8">/RD</text>
<text x="119.4" y="37.4">/CS</text>
<text x="128.6" y="37.4">YMU762C-QZE2</text>
<text x="138.8" y="41.8">HPOUT-R</text>
<text x="141" y="39.6">EQ1</text>
<text x="141" y="37.4">EQ2</text>
<text x="143.4" y="41.4">11</text>
<text x="143.4" y="39.1">12</text>
<text x="143.4" y="36.8">13</text>
<text x="148.2" y="41.3">C1003</text>
<text x="152.7" y="40.7">R1005</text>
<text x="153" y="41.6">10K</text>
<text x="157.1" y="37.8">150PF</text>
<text x="157.1" y="36.9">C1000</text>
<text x="161.8" y="41.4">R1021</text>
<text x="163.7" y="36.9">R1025</text>
<text x="163.9" y="37.8">47K</text>
<text x="169.1" y="41.9">10UF</text>
<text x="169.1" y="41.1">C1004</text>
<text x="172.7" y="41.1">C1002</text>
<text x="59.5" y="44.4">3</text>
<text x="59.6" y="47">2</text>
<text x="60.8" y="43">ESDA6V1W5</text>
<text x="67.5" y="44.7">4</text>
<text x="100.4" y="46.7">C1005</text>
<text x="100.4" y="47.8">100PF</text>
<text x="105.7" y="47.8">100PF</text>
<text x="105.7" y="46.7">C1028</text>
<text x="117.8" y="43.6">32</text>
<text x="117.8" y="45.8">34</text>
<text x="119.4" y="44.1">IOVDD</text>
<text x="119.4" y="46.4">G</text>
<text x="136" y="43.5">HPOUT-L/MONO</text>
<text x="142" y="46.4">G</text>
<text x="143.4" y="43.6">10</text>
<text x="143.4" y="45.8">35</text>
<text x="148.4" y="42.1">22NF</text>
<text x="152.7" y="45.7">C1033</text>
<text x="152.8" y="46.5">NC</text>
<text x="161.8" y="42.5">56K</text>
<text x="169.1" y="42.7">10V</text>
<text x="172.7" y="42.2">100NF</text>
<text x="28.1" y="52.2">R1006</text>
<text x="28.6" y="53.2">10K</text>
<text x="35" y="52">C1009</text>
<text x="35.7" y="52.9">1UF</text>
<text x="59.5" y="49.1">1</text>
<text x="59.6" y="53.1">GRP1555C1H8R0DZ01E</text>
<text x="61.9" y="51.7">C1008</text>
<text x="67.5" y="49.2">5</text>
<text x="91.8" y="50.9">CLK13M_YMU</text>
<text x="93.4" y="53.2">YMU_LED</text>
<text x="116.3" y="51.7">C1006</text>
<text x="116.4" y="52.4">220PF</text>
<text x="120.6" y="48.1">1</text>
<text x="122.9" y="48.1">2</text>
<text x="125.2" y="48.1">3</text>
<text x="127.4" y="48.1">4</text>
<text x="129.7" y="48.1">5</text>
<text x="129.8" y="52.6">R1007</text>
<text x="130.5" y="53.4">3.3K</text>
<text x="132" y="48.1">6</text>
<text x="134.3" y="48.1">7</text>
<text x="136.6" y="48.1">8</text>
<text x="138.9" y="48.1">9</text>
<text x="142" y="51.7">C1007</text>
<text x="142" y="52.8">100NF</text>
<text x=".8" y="57">C</text>
<text x="8.5" y="57.7">MICOUT</text>
<text x="9.5" y="54.3">MICIN</text>
<text x="20.1" y="55.9">R1023</text>
<text x="20.9" y="56.8">56K</text>
<text x="93.6" y="54.3">YMU_IRQ</text>
<text x="95.8" y="55.4">RST</text>
<text x="143.5" y="55.4">VCCD</text>
<text x="190.1" y="57">C</text>
<text x="14.6" y="63">C1010</text>
<text x="14.9" y="63.8">56PF</text>
<text x="41" y="63.4">VCCA</text>
<text x="52.1" y="60.6">R1024</text>
<text x="52.5" y="61.5">2.2K</text>
<text x="57.2" y="60.2">C1011</text>
<text x="57.4" y="61.2">56PF</text>
<text x="67.8" y="61.6">R1026</text>
<text x="67.9" y="62.7">NC</text>
<text x="73" y="61.6">R1027</text>
<text x="73" y="62.7">0</text>
<text x="109.3" y="63.4">C1030</text>
<text x="109.3" y="64.5">100PF</text>
<text x="133.7" y="64.8">1NF</text>
<text x="133.7" y="63.7">C1014</text>
<text x="145.1" y="63.7">C1015</text>
<text x="145.1" y="64.8">100NF</text>
<text x="38.8" y="68.8">R1010</text>
<text x="39.6" y="69.6">680</text>
<text x="33.6" y="76.1">33UF</text>
<text x="33.6" y="75.3">C1016</text>
<text x="43.5" y="76.4">100NF</text>
<text x="43.6" y="75.5">C1031</text>
<text x="144.1" y="77.5">EAR_SPK_N</text>
<text x="159.7" y="77.3">6</text>
<text x="160" y="75.9">02-828P0-53BKA</text>
<text x="161.8" y="75">CN1000</text>
<text x=".8" y="78.8">D</text>
<text x="38.2" y="83.8">R1012</text>
<text x="45.5" y="83.5">C1032</text>
<text x="52.2" y="79.1">R1011</text>
<text x="52.5" y="80">2.2K</text>
<text x="83.6" y="78.1">AOUTBN</text>
<text x="83.7" y="81.5">JACK_IN</text>
<text x="144.2" y="78.7">EAR_MIC_N</text>
<text x="144.3" y="81">JACK_IN</text>
<text x="159.7" y="82.3">3</text>
<text x="159.7" y="80.4">4</text>
<text x="159.7" y="78.7">5</text>
<text x="159.8" y="84">2</text>
<text x="190.1" y="78.8">D</text>
<text x="20.7" y="86">AUXIN</text>
<text x="31.4" y="88.5">R1014</text>
<text x="31.6" y="89.4">100K</text>
<text x="38.9" y="84.6">10K</text>
<text x="45.9" y="84.3">1UF</text>
<text x="83.7" y="84.9">AOUTBP</text>
<text x="144.2" y="85.5">EAR_MIC_P</text>
<text x="144.2" y="84.4">EAR_SPK_P</text>
<text x="153.8" y="89.4">R1013</text>
<text x="159.8" y="85.4">1</text>
<text x="19.8" y="90.6">AUXOUT</text>
<text x="105.4" y="92.3">C1021</text>
<text x="105.7" y="93.2">1NF</text>
<text x="116.8" y="92.3">C1022</text>
<text x="117.3" y="93.1">1NF</text>
<text x="130.3" y="92">C1020</text>
<text x="130.5" y="92.9">10PF</text>
<text x="136.6" y="92">C1040</text>
<text x="137.3" y="92.9">NC</text>
<text x="150.7" y="91.1">V1004</text>
<text x="153.7" y="95.5">C1019</text>
<text x="154.8" y="90.3">0</text>
<text x=".8" y="100.5">E</text>
<text x="24.7" y="97">C1023</text>
<text x="24.8" y="97.8">3.3PF</text>
<text x="153.7" y="98.5">R1016</text>
<text x="154" y="96.3">NC</text>
<text x="154.7" y="99.4">NC</text>
<text x="190.1" y="100.5">E</text>
<text x="41" y="103">VCCA</text>
<text x="56.9" y="103">VCCD</text>
<text x="125.4" y="104.3">R1028</text>
<text x="126.4" y="105.4">0</text>
<text x="42.8" y="110.2">18K</text>
<text x="42.8" y="109.1">R1017</text>
<text x="48.1" y="111.8">2SC4617</text>
<text x="48.1" y="110.6">Q1000</text>
<text x="59" y="109.5">R1018</text>
<text x="59.4" y="110.5">1K</text>
<text x="65.6" y="113.3">EAR_SWITCH</text>
<text x="125.4" y="110">R1029</text>
<text x="126.4" y="111">0</text>
<text x="42.8" y="119.3">10K</text>
<text x="42.8" y="118.1">R1019</text>
<text x="49.2" y="115">2</text>
<text x="54.9" y="114.3">3</text>
<text x="54.9" y="117.2">1</text>
<text x="151.9" y="119.9">Engineer</text>
<text x=".8" y="122.3">F</text>
<text x="151.4" y="124.4">R&amp;D CHK</text>
<text x="151.8" y="122.1">Drawn by</text>
<text x="162.9" y="124.8">TITLE:</text>
<text x="186.7" y="124.4">Size</text>
<text x="187" y="125.6">A3</text>
<text x="190.1" y="122.3">F</text>
<text x="111.4" y="131.3">Changed by</text>
<text x="122.9" y="131.3">Date Changed</text>
<text x="143.4" y="131.3">Time Changed</text>
<text x="151.4" y="131.3">QA CHK</text>
<text x="151.7" y="129">MFG ENGR CHK</text>
<text x="151.8" y="126.7">DOC CTRL CHK</text>
<text x="162.6" y="131.3">REV</text>
<text x="167.7" y="131.3">Drawing Number</text>
<text x="178.8" y="131.6">Sheet</text>
<text x="182" y="131.7">10</text>
<text x="184.4" y="131.6">of</text>
<text x="186.5" y="131.7">10</text>
<text x="14.1" y="134.1">1</text>
<text x="37.3" y="134.1">2</text>
<text x="60.6" y="134.1">3</text>
<text x="83.9" y="134.1">4</text>
<text x="107.1" y="134.1">5</text>
<text x="110.6" y="132.3">user8</text>
<text x="130.4" y="134.1">6</text>
<text x="142.8" y="132.3">3:10:51 pm</text>
<text x="153.7" y="134.1">7</text>
<text x="163" y="132.2">3.0</text>
<text x="176.9" y="134.1">8</text>
</g>
</svg>
